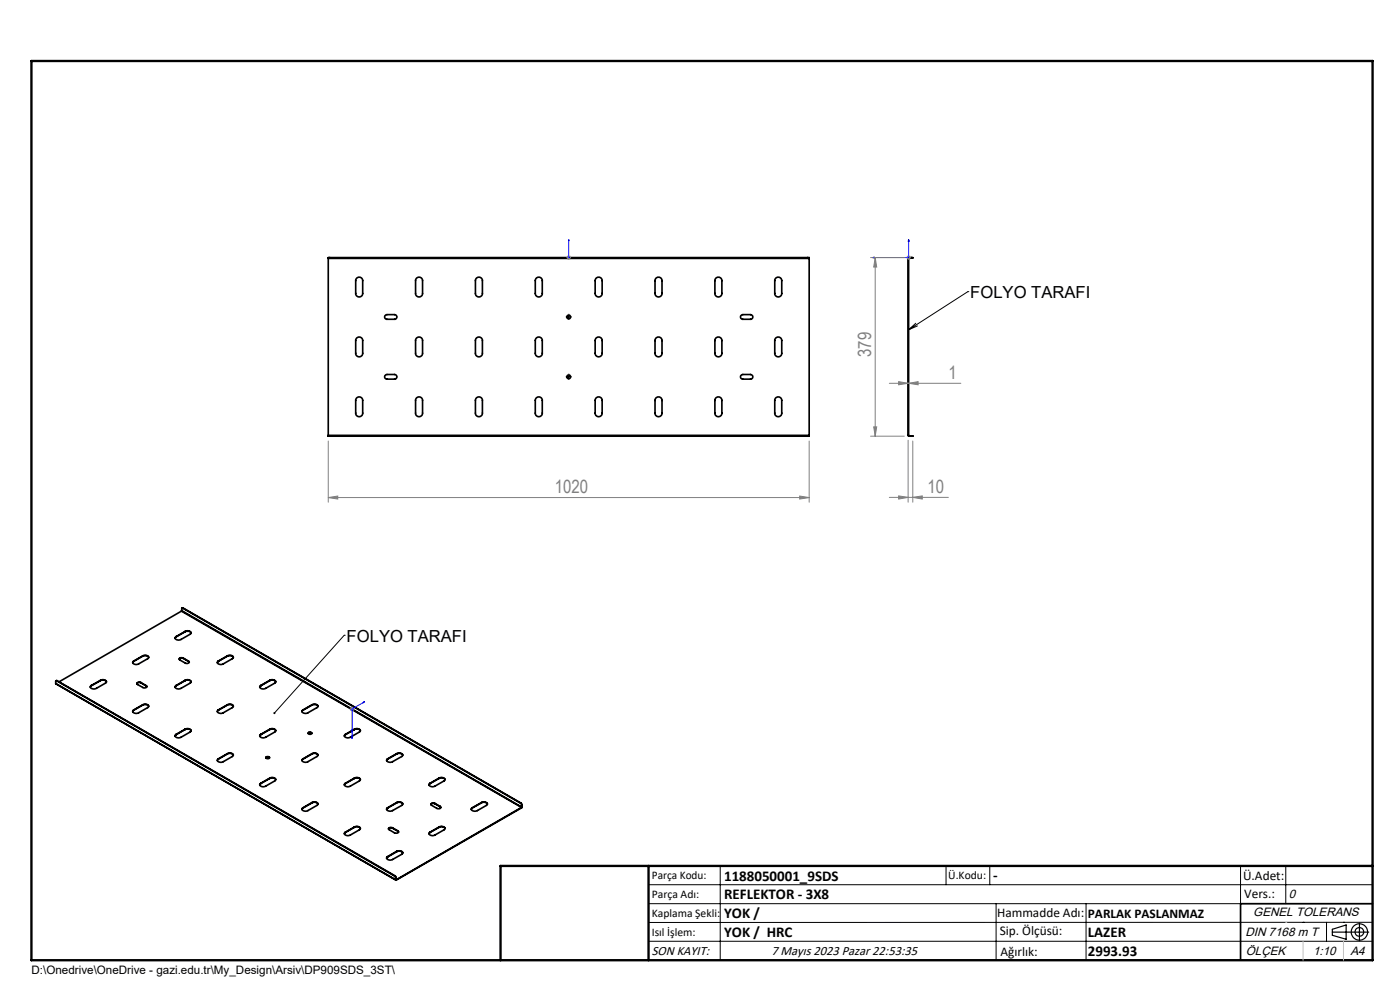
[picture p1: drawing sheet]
<svg xmlns="http://www.w3.org/2000/svg" width="297mm" height="210mm" viewBox="0 0 297 210" stroke-linecap="round" stroke-linejoin="round" font-family="sans-serif">
<g fill="none" stroke="#000" stroke-width=".35">
<path d="M69.6 54.7h.4M69.6 54.7v.1M69.6 54.8v37.5M69.6 54.8h102.1M70 54.6l-.4 .1M70 54.6v.1M70 54.6h101.3M70 54.7h101.3M75.7 58.9a.75 .75 0 0 1 1.2 .6v2.7a.74 .74 0 0 1-.7 .8 .74 .74 0 0 1-.7-.8v-2.8zM88.3 59.1a.74 .74 0 0 1 .8-.3 .74 .74 0 0 1 .5 .7v2.7a.74 .74 0 0 1-.7 .8 .74 .74 0 0 1-.7-.8v-2.8zM101 59.1a.74 .74 0 0 1 .8-.3 .74 .74 0 0 1 .5 .7v2.7a.74 .74 0 0 1-.7 .8 .74 .74 0 0 1-.7-.8v-2.8zM113.7 59.1a.74 .74 0 0 1 .8-.3 .74 .74 0 0 1 .5 .7v2.7a.74 .74 0 0 1-.7 .8 .74 .74 0 0 1-.7-.8v-2.8z"/>
<path d="M126.4 59.1a.74 .74 0 0 1 .8-.3 .74 .74 0 0 1 .5 .7v2.7a.74 .74 0 0 1-.7 .8 .74 .74 0 0 1-.7-.8v-2.8zM139.1 59.1a.74 .74 0 0 1 .8-.3 .74 .74 0 0 1 .5 .7v2.7a.74 .74 0 0 1-.7 .8 .74 .74 0 0 1-.7-.8v-2.8zM151.8 59.1a.74 .74 0 0 1 .8-.3 .74 .74 0 0 1 .5 .7v2.7a.74 .74 0 0 1-.7 .8 .74 .74 0 0 1-.7-.8v-2.8zM164.5 59.1a.74 .74 0 0 1 .8-.3 .74 .74 0 0 1 .5 .7v2.7a.74 .74 0 0 1-.7 .8 .74 .74 0 0 1-.7-.8v-2.8zM171.3 54.7h.4M171.3 54.6l.4 .1M171.3 54.6v.1M171.7 54.7v.1M171.7 54.8v37.5M192.7 54.8h.1M192.7 54.8v37.5M192.8 54.8v37.5"/>
<path d="M192.8 54.7v.1M192.8 54.6l-.1 .2M192.8 54.6h.6M192.8 54.7h.6M192.8 54.6v.1M193.4 54.6h.2l-.2 .1M193.4 54.6v.1M75.7 71.6a.75 .75 0 0 1 1.2 .6v2.7a.74 .74 0 0 1-.7 .8 .74 .74 0 0 1-.7-.8v-2.8zM81.6 67l.5-.3h1.6a.49 .49 0 0 1 .5 .5 .49 .49 0 0 1-.5 .5h-1.7l-.4-.3zM81.6 79.7l.5-.3h1.6a.49 .49 0 0 1 .5 .5 .49 .49 0 0 1-.5 .5h-1.7l-.4-.3zM88.4 71.6a.75 .75 0 0 1 1.2 .6v2.7a.74 .74 0 0 1-.7 .8 .74 .74 0 0 1-.7-.8v-2.8zM101.1 71.6a.75 .75 0 0 1 1.2 .6v2.7a.74 .74 0 0 1-.7 .8 .74 .74 0 0 1-.7-.8v-2.8z"/>
<path d="M113.8 71.6a.75 .75 0 0 1 1.2 .6v2.7a.74 .74 0 0 1-.7 .8 .74 .74 0 0 1-.7-.8v-2.8zM126.4 71.8a.74 .74 0 0 1 .8-.3 .74 .74 0 0 1 .5 .7v2.7a.74 .74 0 0 1-.7 .8 .74 .74 0 0 1-.7-.8v-2.8zM139.1 71.8a.74 .74 0 0 1 .8-.3 .74 .74 0 0 1 .5 .7v2.7a.74 .74 0 0 1-.7 .8 .74 .74 0 0 1-.7-.8v-2.8zM151.8 71.8a.74 .74 0 0 1 .8-.3 .74 .74 0 0 1 .5 .7v2.7a.74 .74 0 0 1-.7 .8 .74 .74 0 0 1-.7-.8v-2.8zM157.1 67l.5-.3h1.6a.49 .49 0 0 1 .5 .5 .49 .49 0 0 1-.5 .5h-1.8l-.3-.3zM157.3 79.5l1.9-.1a.49 .49 0 0 1 .5 .5 .49 .49 0 0 1-.5 .5h-1.6a.49 .49 0 0 1-.5-.3 .49 .49 0 0 1 .2-.6zM164.6 71.6a.75 .75 0 0 1 1.2 .6v2.7a.74 .74 0 0 1-.7 .8 .74 .74 0 0 1-.7-.8v-2.8zM69.6 92.5h.4M69.6 92.3v.2M69.6 92.3h102.1M70 92.5h101.3M70 92.5h.1"/>
<path d="M75.7 84.3a.75 .75 0 0 1 1.2 .6v2.7a.74 .74 0 0 1-.7 .8 .74 .74 0 0 1-.7-.8v-2.8zM88.4 84.3a.75 .75 0 0 1 1.2 .6v2.7a.74 .74 0 0 1-.7 .8 .74 .74 0 0 1-.7-.8v-2.8zM101.1 84.3a.75 .75 0 0 1 1.2 .6v2.7a.74 .74 0 0 1-.7 .8 .74 .74 0 0 1-.7-.8v-2.8zM113.8 84.3a.75 .75 0 0 1 1.2 .6v2.7a.74 .74 0 0 1-.7 .8 .74 .74 0 0 1-.7-.8v-2.8zM126.4 84.5a.74 .74 0 0 1 .8-.3 .74 .74 0 0 1 .5 .7v2.7a.74 .74 0 0 1-.7 .8 .74 .74 0 0 1-.7-.8v-2.8zM139.1 84.5a.74 .74 0 0 1 .8-.3 .74 .74 0 0 1 .5 .7v2.7a.74 .74 0 0 1-.7 .8 .74 .74 0 0 1-.7-.8v-2.8zM151.8 84.5a.74 .74 0 0 1 .8-.3 .74 .74 0 0 1 .5 .7v2.7a.74 .74 0 0 1-.7 .8 .74 .74 0 0 1-.7-.8v-2.8zM164.6 84.3a.75 .75 0 0 1 1.2 .6v2.7a.74 .74 0 0 1-.7 .8 .74 .74 0 0 1-.7-.8v-2.8zM171.3 92.5h.4M171.3 92.5h.1M171.7 92.5h-.4M171.7 92.3v.2"/>
<path d="M192.7 92.3l.1 .2M192.7 92.3h.1M192.8 92.3v.2M192.8 92.5h.6M192.8 92.5h.1M193.4 92.5h.2h-.2M193.4 92.5h.1M30.3 139.1a.74 .74 0 0 1 .7-.1 .74 .74 0 0 1 .5 .6l-2.1 1.2a.74 .74 0 0 1-1.2-.4l.2-.2M30.3 139.2l.1-.1a.84 .84 0 0 1 1.1 .4M30.3 139.1l-1.9 1.1M30.3 139.1v.1M30.3 139.2l-1.9 1.1"/>
<path d="M37.4 135.1l-.3 .3M37.4 135v.1M38.5 129.6l-26 15M38.5 129.6l72.1 41.7M38.6 129.5l-.1 .1M38.6 129.5l72.1 41.7M38.6 129h.2M38.8 129h-.2v.5M38.8 129l71.7 41.4M38.8 129h.1M38.8 129l71.7 41.3M38.9 139.6a.46 .46 0 0 0-.6-.1 .46 .46 0 0 0-.2 .4l1.2 .7a.44 .44 0 0 0 .5 .2 .44 .44 0 0 0 .3-.5h-.1"/>
<path d="M38.9 139.7l-.4-.1-.5 .2M38.9 139.6l1.1 .7M38.9 139.6v.1M38.9 139.7l1.1 .6M39.3 133.9a.74 .74 0 0 1 .7-.1 .74 .74 0 0 1 .5 .6l-2.1 1.2a.9 .9 0 0 1-1.3-.3l.3-.3M39.3 134l.1-.1a.92 .92 0 0 1 1.1 .4M39.3 133.9l-1.9 1.1M39.3 133.9v.1M39.3 134l-1.9 1.1M48.2 139.1a.72 .72 0 0 1 .8-.1 .72 .72 0 0 1 .5 .6l-2.1 1.2a.74 .74 0 0 1-1.3-.4l.2-.2M48.2 139.2l.2-.1a.8 .8 0 0 1 1.1 .4M48.2 139.1l-1.9 1.1"/>
<path d="M48.2 139.1v.1M48.2 139.2l-1.9 1.1M11.8 145l72.2 41.7M11.8 145l72.1 41.6M12 144.4l-.2 .1v.5M12 144.4l71.7 41.4M12.1 144.4h-.2M12.1 144.4h-.1M12.1 144.4l71.7 41.4M19.4 145.5l-.2 .3M19.4 145.4v.1M21.3 144.3a.74 .74 0 0 1 .8-.1 .74 .74 0 0 1 .4 .6l-2 1.2a.76 .76 0 0 1-1.3-.4l.2-.2"/>
<path d="M21.3 144.4l.1-.1a.86 .86 0 0 1 1.2 .4M21.3 144.3l-1.9 1.1M21.3 144.3v.1M21.3 144.4l-1.9 1.1M28.4 150.7l-.2 .2M28.4 140.3l-.2 .3M28.4 140.2v.1M28.4 150.6v.1M29.9 144.8a.41 .41 0 0 0-.6-.1 .41 .41 0 0 0-.1 .5l1.1 .6a.46 .46 0 0 0 .5 .2 .46 .46 0 0 0 .3-.5l-.1-.1M29.9 144.8h-.4l-.5 .2M29.9 144.8l1.1 .6M29.9 144.8h.1"/>
<path d="M29.9 144.8l1.1 .7M30.3 149.5a.74 .74 0 0 1 1.2 .4l-2.1 1.3a.74 .74 0 0 1-1.2-.4l.2-.2M30.3 149.6l.1-.1a.84 .84 0 0 1 1.1 .4M30.3 149.5l-1.9 1.1M30.3 149.5v.1M30.3 149.6l-1.9 1.1M31 145.5l.2 .2M31 145.4v.1M37.4 155.8l-.3 .3M37.4 145.5l-.3 .3M37.4 145.4v.1M37.4 155.8h.1"/>
<path d="M39.3 154.7a.74 .74 0 0 1 1.2 .4l-2.1 1.3a.9 .9 0 0 1-1.3-.4l.3-.2M39.3 144.3a.74 .74 0 0 1 .7-.1 .74 .74 0 0 1 .5 .6l-2.1 1.2a.9 .9 0 0 1-1.3-.3l.3-.3M39.3 154.8a.91 .91 0 0 1 1.2 .2M39.3 144.4l.1-.1a.86 .86 0 0 1 1.1 .4M39.3 154.7l-1.9 1.1M39.3 144.3l-1.9 1.1M39.3 144.3v.1M39.3 154.7v.1M39.3 154.8l-1.9 1M39.3 144.4l-1.9 1.1M40 140.3l.1 .2M40 140.3h.1"/>
<path d="M46.3 150.7l-.2 .2M46.3 140.3l-.2 .3M46.3 140.2v.1M46.3 150.6v.1M48.2 159.9a.72 .72 0 0 1 .8-.2 .72 .72 0 0 1 .5 .6l-2.1 1.3a.74 .74 0 0 1-1.3-.5l.2-.1M48.2 149.5a.72 .72 0 0 1 .8-.2 .72 .72 0 0 1 .5 .6l-2.1 1.3a.74 .74 0 0 1-1.3-.4l.2-.2M48.2 159.9a.94 .94 0 0 1 1.3 .3M48.2 149.6l.2-.1a.8 .8 0 0 1 1.1 .4M48.2 149.5l-1.9 1.1M48.2 149.6l-1.9 1.1M48.2 159.9l-1.9 1.1M48.2 149.5v.1"/>
<path d="M48.2 159.9h.1M55.3 155.8l-.2 .3M55.3 145.5l-.2 .3M55.3 145.4v.1M55.3 155.8h.1M57.2 144.3a.74 .74 0 0 1 .8-.1 .74 .74 0 0 1 .5 .6l-2.1 1.2a.72 .72 0 0 1-.8 .2 .72 .72 0 0 1-.5-.6l.2-.2M57.2 154.7a.74 .74 0 0 1 1.3 .4l-2.1 1.3a.72 .72 0 0 1-.8 .2 .72 .72 0 0 1-.5-.6l.2-.2M57.2 154.8a.91 .91 0 0 1 1.3 .2M57.2 144.4l.2-.1a.84 .84 0 0 1 1.1 .4M57.2 144.3l-1.9 1.1M57.2 144.4l-1.9 1.1M57.2 154.7l-1.9 1.1"/>
<path d="M57.2 144.3v.1M57.2 154.7v.1M57.2 154.8l-1.9 1M64.3 150.7l-.2 .2M64.3 150.6v.1M65.4 155.6l.3-.2 .5 .2M65.5 155.4l.1-.1a.31 .31 0 0 1 .4 0 .31 .31 0 0 1 .1 .4h-.1a.32 .32 0 0 1-.4 .1 .32 .32 0 0 1-.1-.4zM66.2 149.5a.9 .9 0 0 1 1.3 .4l-2.2 1.3a.74 .74 0 0 1-1.2-.4l.2-.2M66.2 159.9a.9 .9 0 0 1 1.3 .3l-2.2 1.4a.74 .74 0 0 1-1.2-.5l.2-.1M66.2 159.9a1 1 0 0 1 1.3 .3M66.2 149.6l.1-.1a.86 .86 0 0 1 1.2 .4M66.2 149.5l-1.9 1.1"/>
<path d="M66.2 159.9l-1.9 1.1M66.2 149.6l-1.9 1.1M66.2 149.5v.1M66.2 159.9h.1M73.3 155.8l-.2 .3M73.3 155.8h.1M75.2 154.7a.74 .74 0 0 1 1.2 .4l-2.1 1.3a.74 .74 0 0 1-1.2-.4l.2-.2M75.2 154.8a.91 .91 0 0 1 1.2 .2M75.2 154.7l-1.9 1.1M75.2 154.8l-1.9 1M75.2 154.7v.1M84.1 159.9a.76 .76 0 0 1 1.3 .4l-2.1 1.3a.74 .74 0 0 1-1.2-.5l.1-.1"/>
<path d="M84.1 159.9a.97 .97 0 0 1 1.3 .3M84.1 159.9l-1.9 1.1M84.1 159.9h.1M46.3 161l-.2 .3M46.3 161h.1M55.3 166.2l-.2 .3M55.3 166.1v.1M56.4 160.8l.2-.2 .6 .2M56.4 160.6a.37 .37 0 0 1 .5-.1 .37 .37 0 0 1 .2 .4h-.2a.31 .31 0 0 1-.3 .1 .31 .31 0 0 1-.2-.4zM57.2 165.1a.74 .74 0 0 1 1.3 .4l-2.1 1.2a.72 .72 0 0 1-.8 .2 .72 .72 0 0 1-.5-.6l.2-.2M57.2 165.1a.94 .94 0 0 1 1.3 .3M57.2 165.1l-1.9 1"/>
<path d="M57.2 165.1h.1M57.2 165.1l-1.9 1.1M64.3 171.4l-.2 .3M64.3 161l-.2 .3M64.3 161h.1M64.3 171.3v.1M66.2 170.2a.9 .9 0 0 1 1.3 .4l-2.2 1.3a.74 .74 0 0 1-.7 .2 .74 .74 0 0 1-.5-.6l.2-.2M66.2 170.3a1 1 0 0 1 1.3 .3M66.2 170.2l-1.9 1.1M66.2 170.2v.1M66.2 170.3l-1.9 1.1M73.3 176.6l-.2 .3"/>
<path d="M73.3 166.2l-.2 .3M73.3 166.1v.1M73.3 176.5v.1M75.2 175.4a.74 .74 0 0 1 1.2 .5l-2.1 1.2a.74 .74 0 0 1-.7 .2 .74 .74 0 0 1-.5-.6l.2-.2M75.2 165.1a.74 .74 0 0 1 1.2 .4l-2.1 1.2a.74 .74 0 0 1-.7 .2 .74 .74 0 0 1-.5-.6l.2-.2M75.2 175.5a.94 .94 0 0 1 1.2 .2M75.2 165.1a.94 .94 0 0 1 1.2 .3M75.2 175.4l-1.9 1.1M75.2 165.1l-1.9 1M75.2 165.1h.1M75.2 175.4v.1M75.2 175.5l-1.9 1.1"/>
<path d="M75.2 165.1l-1.9 1.1M82.2 171.4l-.2 .3M82.2 161l-.2 .3M82.2 161h.1M82.2 171.3v.1M83.3 175.6a.44 .44 0 0 0-.5-.1 .44 .44 0 0 0-.3 .4l1.2 .8a.46 .46 0 0 0 .5 .1 .46 .46 0 0 0 .3-.5l-.1-.1M83.3 175.7a.61 .61 0 0 0-.9 .2M83.3 175.6l1.1 .6M83.3 175.6v.1M83.3 175.7l1.1 .6M84.1 170.2a.76 .76 0 0 1 1.3 .5l-2.1 1.2a.74 .74 0 0 1-.8 .2 .74 .74 0 0 1-.4-.6l.1-.2M84.1 170.3a.97 .97 0 0 1 1.3 .3"/>
<path d="M84.1 170.2l-1.9 1.1M84.1 170.2v.1M84.1 170.3l-1.9 1.1M84.4 176.3l.2 .2M84.4 176.2v.1M91.2 176.6l-.2 .3M91.2 166.2l-.2 .3M91.2 166.1v.1M91.2 176.5v.1M92.3 170.4a.43 .43 0 0 0-.6-.1 .43 .43 0 0 0-.2 .4l1.2 .8a.44 .44 0 0 0 .5 .1 .44 .44 0 0 0 .3-.5h-.1M92.3 170.5a.61 .61 0 0 0-.9 .2M92.3 170.4l1.1 .7"/>
<path d="M92.3 170.4v.1M92.3 170.5l1.1 .7M93.1 165.1a.74 .74 0 0 1 1.3 .4l-2.1 1.2a.74 .74 0 0 1-.8 .2 .74 .74 0 0 1-.4-.6l.1-.2M93.1 175.4a.74 .74 0 0 1 1.3 .5l-2.1 1.2a.74 .74 0 0 1-.8 .2 .74 .74 0 0 1-.4-.6l.1-.2M93.1 175.5a.94 .94 0 0 1 1.3 .2M93.1 165.1a.94 .94 0 0 1 1.3 .3M93.1 165.1l-1.9 1M93.1 165.1l-1.9 1.1M93.1 175.4l-1.9 1.1M93.1 175.5l-1.9 1.1M93.1 165.1h.1M93.1 175.4v.1"/>
<path d="M93.4 171.2l.1 .1M93.4 171.1v.1M100.2 171.4l-.2 .3M100.2 171.3v.1M102.1 170.2a.74 .74 0 0 1 1.3 .5l-2.1 1.2a.76 .76 0 0 1-.8 .2 .76 .76 0 0 1-.5-.6l.2-.2M102.1 170.3a.94 .94 0 0 1 1.3 .3M102.1 170.2l-1.9 1.1M102.1 170.2v.1M102.1 170.3l-1.9 1.1M110.5 170.4l.2 .4M110.5 170.3l.2 .4M110.5 170.3v.1"/>
<path d="M110.6 171.4l-26.5 15.3M110.6 171.3l-26.5 15.3M110.6 171.3v.1M110.7 171.2l-.1 .1M110.7 170.8v.4M110.7 171.2l-.1 .2M110.7 170.7v.1M110.7 171.2h.1M110.7 170.7v.5M82.2 181.8l-.2 .3M82.2 181.7v.1M83.7 185.8l.2 .4"/>
<path d="M83.8 185.8l.2 .4M83.8 185.8h-.1M83.9 186.6l.2 .1M83.9 186.2v.4M84 186.6h.1M84 186.2h-.1M84 186.6h-.1M84 186.2v.4M84.1 186.6v.1M84.1 180.6a.78 .78 0 0 1 1.3 .4l-2.1 1.3a.74 .74 0 0 1-.8 .2 .74 .74 0 0 1-.4-.7l.1-.1M84.1 180.7a.97 .97 0 0 1 1.3 .2M84.1 180.6l-1.9 1.1"/>
<path d="M84.1 180.6v.1M84.1 180.7l-1.9 1.1M291.2 191.7h-28v12"/>
<circle cx="120.7" cy="79.9" r=".4"/>
<circle cx="120.7" cy="67.2" r=".4"/>
</g>
<g fill="none" stroke="#000" stroke-width=".25">
<path d="M282.6 197.7h7.8M282.6 197.1l3-.9v3l-3-.8zM288.4 195.8v3.8M106.2 203.7h185"/>
<circle cx="288.4" cy="197.7" r="1.74"/>
<circle cx="288.4" cy="197.7" r=".93"/>
</g>
<path d="M120.6 50.8v.4v-.4M120.6 54.5v.2zM120.6 54.6h.1M120.6 50.8v3.8M185.1 54.6l.4-.1v.2zM192.8 50.8l.1 .4h-.2zM192.8 50.8v3.8h-7.7M74.6 156.4l.2-.1-.1 .4zM77.1 148.9l.3-.1-.3 .2zM77.4 148.8l-2.7 1.6v6.3" fill="none" stroke="#00f" stroke-width=".21"/>
<g fill="none" stroke="#808080" stroke-width=".21">
<path d="M120.2 54.6h.9M120.3 54.3l.7 .7M120.6 54.1v1M121 54.3l-.7 .7M184.7 54.6h7.1M185.7 54.6l.3 2h-.7zM185.7 54.6v37.9M192.3 54.6h1M192.4 54.3l.7 .7M192.8 54.1v1M193.1 54.3l-.7 .7M69.6 93.5v13"/>
<path d="M171.7 93.5v13M184.7 92.5h7.1M185.3 90.5h.7l-.3 2zM188.7 81.3h15.1M190.6 81l2.1 .3-2.1 .3zM192.7 93.4v13.1M192.8 81.3l2-.3v.6zM193.6 93.5v13M69.6 105.5l2-.3v.7zM69.6 105.5h102.1M169.7 105.2l2 .3-2 .4zM188.7 105.5h12.5"/>
<path d="M190.6 105.2l2.1 .3-2.1 .4zM193.6 105.5l2.1-.3v.7zM74.2 150.4h1M74.3 150l.7 .7M74.7 149.9v1M75 150l-.7 .7"/>
</g>
<path d="M120.2 79.9h-.2M120.2 67.2h-.2M120.7 79.4v-.1M120.7 67.7v.2M120.7 66.7v-.1M121.2 79.9h.1M121.2 67.2h.1M120.7 80.4v.2" fill="none" stroke="#000" stroke-width=".21" stroke-dasharray="15.2 1.3 1.3 1.3" stroke-linecap="butt"/>
<g fill="none" stroke="#000" stroke-width=".21">
<path d="M120.4 79.9h.5M120.4 67.2h.5M120.6 67v.5M120.6 79.7v.5M194.3 68.6l-1.5 1.3M194.6 69.1l-1.8 .8M205.3 61.9h.1M205.3 61.9l-12.5 8M73 134.8h.1M73 134.8l-14.8 16.5M137.6 187.7h153.6M137.6 191.7h153.6"/>
<path d="M137.6 199.7h153.6M152.8 183.7v20M200.7 183.7v4M210 183.7v4M211.3 191.7v12M230.4 191.7v12M263.2 183.7v20M272.8 183.7v8M276.4 195.6h.1M281.4 195.6v4.1M285 195.6h.1M291.2 195.6l-153.6 .1"/>
</g>
<path d="M6.7 12.9h284.5v190.8h-284.5zM137.6 183.7v20M291.2 183.7h-185v20" fill="none" stroke="#000" stroke-width=".5"/>
<path d="M276.4 199.7v4M285 199.7v4" fill="none" stroke="#c0c0c0" stroke-width=".21"/>
<path d="M272.8 195.6h.1" fill="none" stroke="#c0c0c0" stroke-width=".25"/>
<path d="M58 151.1h.3a.21 .21 0 0 1 .1 .3 .21 .21 0 0 1-.3 0l.1-.1-.1 .1z" fill="#000"/>
<g fill="#00f">
<path d="M120.6 50.8v.4zM120.6 54.5v.2z"/>
<path d="M77.1 148.9v.1l.3-.2zM74.6 156.4l.1 .3 .1-.4z"/>
<path d="M192.8 50.8l.1 .4h-.2zM185.1 54.6l.4-.1v.2z"/>
</g>
<g fill="#808080">
<path d="M190.6 105.2l2.1 .3-2.1 .4zM193.6 105.5l2.1-.3v.7z"/>
<path d="M69.6 105.5l2-.3v.7zM169.7 105.2l2 .3-2 .4z"/>
<path d="M192.8 81.3l2-.3v.6zM190.6 81l2.1 .3-2.1 .3z"/>
<path d="M185.7 54.6l.3 2h-.7zM185.3 90.5h.7l-.3 2z"/>
</g>
<g font-size="3.9" fill="#808080">
<text x="184.8" y="75.7" transform="rotate(-90 184.8 75.7)">379</text>
<text x="201.2" y="80.4">1</text>
<text x="117.7" y="104.7">1020</text>
<text x="196.8" y="104.6">10</text>
</g>
<g font-size="3.5">
<text x="205.8" y="63.2">FOLYO TARAFI</text>
<text x="73.5" y="136.1">FOLYO TARAFI</text>
</g>
<g font-size="3.2">
<text x="153.6" y="186.8">1188050001_9SDS</text>
<text x="153.6" y="190.8">REFLEKTOR - 3X8</text>
<text x="210.7" y="186.6">-</text>
<text x="153.6" y="194.8">YOK /</text>
<text x="153.6" y="198.8">YOK / HRC</text>
<text x="230.8" y="198.7">LAZER</text>
<text x="230.8" y="202.8">2993.93</text>
</g>
<g font-size="2.8">
<text x="263.7" y="186.7">Ü.Adet:</text>
<text x="263.9" y="190.5">Vers.:</text>
<text x="211.5" y="194.5">Hammadde Adı:</text>
<text x="230.8" y="194.7">PARLAK PASLANMAZ</text>
<text x="138.3" y="202.6">SON KAYIT:</text>
<text x="163.6" y="202.6">7 Mayıs 2023 Pazar 22:53:35</text>
<text x="212.1" y="198.4">Sip. Ölçüsü:</text>
<text x="212.2" y="202.7">Ağırlık:</text>
</g>
<g font-size="2.6">
<text x="273.4" y="190.4">0</text>
<text x="265.9" y="194.4">GENEL TOLERANS</text>
<text x="264.2" y="198.5">DIN 7168 m T</text>
<text x="264.3" y="202.6">ÖLÇEK</text>
<text x="278.5" y="202.6">1:10</text>
<text x="286.5" y="202.6">A4</text>
</g>
<g font-size="2.5">
<text x="138.3" y="186.4">Parça Kodu:</text>
<text x="138.3" y="190.5">Parça Adı:</text>
<text x="201.2" y="186.5">Ü.Kodu:</text>
<text x="138.3" y="194.5">Kaplama Şekli:</text>
<text x="138.3" y="198.6">Isıl İşlem:</text>
<text x="6.7" y="206.7">D:\Onedrive\OneDrive - gazi.edu.tr\My_Design\Arsiv\DP909SDS_3ST\</text>
</g>
</svg>
